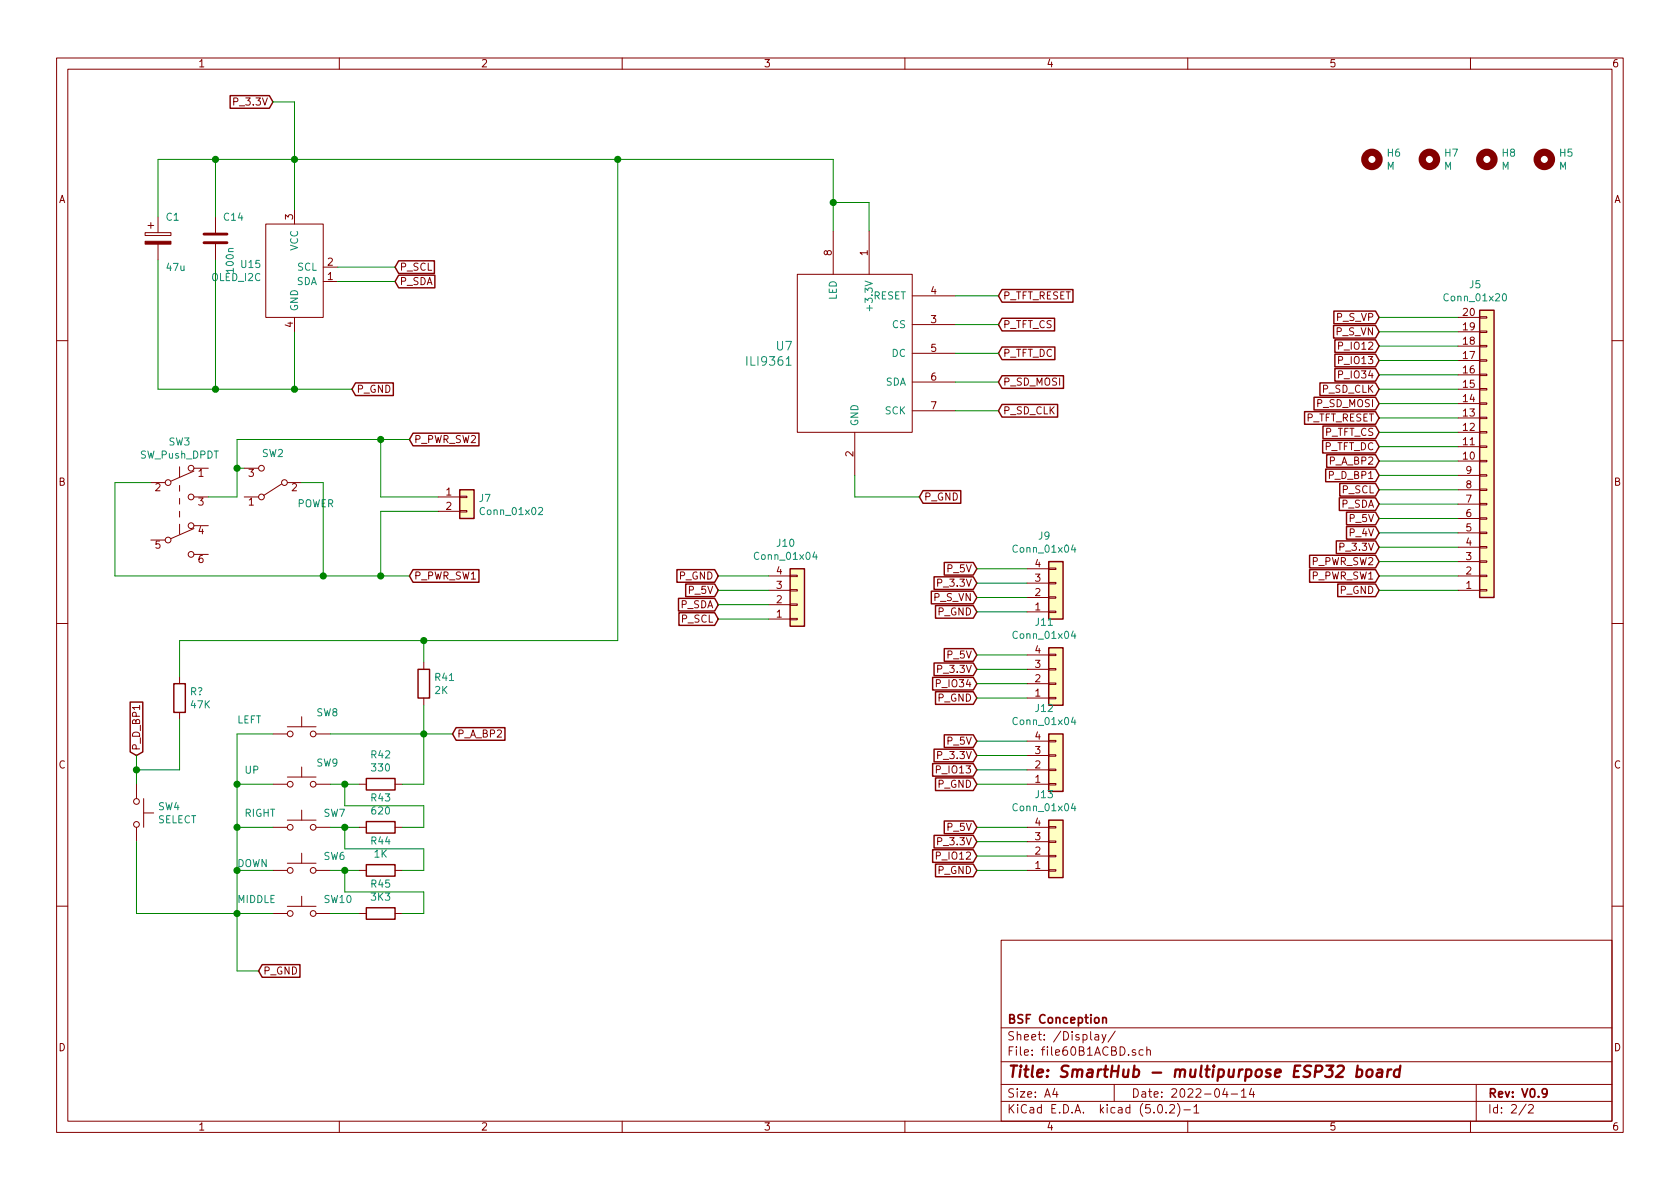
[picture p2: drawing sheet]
<svg xmlns="http://www.w3.org/2000/svg" width="297mm" height="210mm" viewBox="0 0 297 210" stroke-linecap="round" stroke-linejoin="round" font-family="sans-serif">
<g fill="none" stroke="#840000" stroke-width=".18">
<path d="M10 10.3h277v189.9h-277zM12 12.2h273v186.1h-273zM60 10.3v1.9M110 10.3v1.9M160 10.3v1.9M210 10.3v1.9M260 10.3v1.9M26.2 39.9h1M26.7 39.4v1M27.9 38.3v2.8M38.1 38.3v2.8M47 39.6h10.1v16.5h-10.1z"/>
<path d="M52.1 37.1v2.5M25.7 41.1h4.5v.6h-4.5zM27.9 43.2v2.8M38.1 43.2v2.8M52.1 56.1v2.6M57.1 49.8h2.6M57.1 47.2h2.6M141 48.5h20.3v27.9h-20.3zM147.3 40.9v7.6M153.7 40.9v7.6M161.3 57.4h7.6M161.3 52.3h7.6"/>
<path d="M257.8 58.7h3.8M257.8 56.1h3.8M261.6 58.5h1.3v.3h-1.3zM261.6 56h1.3v.3h-1.3zM10 60.2h2M151.1 76.4v7.7M161.3 62.5h7.6M161.3 67.6h7.6M161.3 72.6h7.6M257.8 79h3.8M257.8 76.4h3.8M257.8 73.9h3.8"/>
<path d="M257.8 71.4h3.8M257.8 68.8h3.8M257.8 66.3h3.8M257.8 63.7h3.8M257.8 61.2h3.8M261.6 76.3h1.3v.3h-1.3zM261.6 73.8h1.3v.2h-1.3zM261.6 71.2h1.3v.3h-1.3zM261.6 68.7h1.3v.3h-1.3zM261.6 66.2h1.3v.2h-1.3zM261.6 63.6h1.3v.3h-1.3zM261.6 61.1h1.3v.2h-1.3z"/>
<path d="M261.6 78.9h1.3v.2h-1.3zM285 60.2h2M26.7 85.3h2.5M26.7 95.5h2.5M31.7 82.5v1.8M31.7 85.8v1.1M31.7 88.1v1M31.7 90.4v1M31.7 92.7v1.8M34.3 87.9h2.5M34.3 82.8h2.5M34.3 93.5l-4.1 1.7"/>
<path d="M34.3 83.3l-4.1 1.8M34.3 93h2.5M34.3 98h2.5M43.2 87.9h2.5M43.2 82.8h2.5M49.8 85.6l-3.2 2M50.8 85.3h2.5M77.5 87.9h3.8M77.5 90.4h3.8M81.3 90.3h1.2v.2h-1.2zM81.3 87.8h1.2v.2h-1.2zM257.8 81.5h3.8"/>
<path d="M257.8 99.3h3.8M257.8 96.8h3.8M257.8 94.2h3.8M257.8 91.7h3.8M257.8 89.1h3.8M257.8 86.6h3.8M257.8 84.1h3.8M261.6 83.9h1.3v.3h-1.3zM261.6 86.5h1.3v.2h-1.3zM261.6 89h1.3v.3h-1.3zM261.6 91.6h1.3v.2h-1.3zM261.6 81.4h1.3v.3h-1.3z"/>
<path d="M261.6 94.1h1.3v.3h-1.3zM261.6 96.6h1.3v.3h-1.3zM261.6 99.2h1.3v.2h-1.3zM10 110.3h2M31.7 119.6v1.3M74.9 117.1v1.3M135.9 104.4h3.8M135.9 101.8h3.8M135.9 109.5h3.8M135.9 106.9h3.8M139.7 101.7h1.3v.3h-1.3zM139.7 104.3h1.3v.2h-1.3z"/>
<path d="M139.7 109.3h1.3v.3h-1.3zM139.7 106.8h1.3v.3h-1.3zM181.6 108.2h3.8M181.6 105.7h3.8M181.6 103.1h3.8M181.6 100.6h3.8M181.6 118.4h3.8M181.6 115.8h3.8M185.4 100.5h1.3v.2h-1.3zM185.4 103h1.3v.2h-1.3zM185.4 108.1h1.3v.2h-1.3zM185.4 105.5h1.3v.3h-1.3z"/>
<path d="M185.4 115.7h1.3v.2h-1.3zM185.4 118.2h1.3v.3h-1.3zM257.8 104.4h3.8M257.8 101.8h3.8M261.6 101.7h1.3v.3h-1.3zM261.6 104.3h1.3v.2h-1.3zM285 110.3h2M24.1 138.7v2.5M24.7 124.7v.8M31.7 126v1.2M48.3 138.7h2.5M48.3 129.8h2.5"/>
<path d="M50.8 137.4h5.1M50.8 128.5h5.1M53.3 126.7v1.8M53.3 135.6v1.8M55.9 138.7h2.5M55.9 129.8h2.5M63.5 138.7h1.3M69.8 138.7h1.3M74.9 123.4v1.3M181.6 138.7h3.8M181.6 123.4h3.8M181.6 120.9h3.8"/>
<path d="M181.6 136.1h3.8M181.6 133.6h3.8M181.6 131.1h3.8M185.4 123.3h1.3v.3h-1.3zM185.4 120.8h1.3v.2h-1.3zM185.4 130.9h1.3v.3h-1.3zM185.4 133.5h1.3v.2h-1.3zM185.4 138.6h1.3v.2h-1.3zM185.4 136h1.3v.3h-1.3zM24.1 146.3v2.5M25.4 143.8h1.8M25.4 141.2v5.1"/>
<path d="M48.3 153.9h2.5M48.3 146.3h2.5M50.8 152.6h5.1M50.8 145h5.1M53.3 143.3v1.7M53.3 150.9v1.7M53.3 158.5v1.8M55.9 153.9h2.5M55.9 146.3h2.5M63.5 153.9h1.3M63.5 146.3h1.3M69.8 153.9h1.3"/>
<path d="M69.8 146.3h1.3M181.6 153.9h3.8M181.6 146.3h3.8M181.6 151.4h3.8M181.6 148.8h3.8M185.4 146.2h1.3v.2h-1.3zM185.4 148.7h1.3v.3h-1.3zM185.4 153.8h1.3v.2h-1.3zM185.4 151.3h1.3v.2h-1.3zM10 160.2h2M48.3 161.5h2.5M50.8 160.3h5.1"/>
<path d="M55.9 161.5h2.5M63.5 161.5h1.3M69.8 161.5h1.3M177 166.3h108v32h-108zM285 160.2h2M60 198.3v1.9M110 198.3v1.9M160 198.3v1.9M177 194.8h108M177 191.8h108M177 187.8h108M177 181.8h108"/>
<path d="M186.5 192.5l-.4 1h1M186.8 193v1M193.6 183h.6l.1 .9M194.3 183.3l-.5 .1-.3 .2 .3 .3 .5-.1M194.8 182.9l.4 1M195.6 182.9l-.6 1.4-.2 .1M197 191.8v3M197.2 182.3l-1.3 2M200.8 185.7a.37 .37 0 0 0-.6 .1l.1 .2 .5 .2v.1l-.2 .3-.4-.1M202.1 185.7l-.4-.1-.3 .3 .1 .6 .2 .1 .4-.1M202.8 185.7a.37 .37 0 0 1 .6 .1v.8M202.8 185.1v1.5"/>
<path d="M204.8 195.5l.4-.2a.94 .94 0 0 1 0 1.5 .79 .79 0 0 1-.4-1.3zM206.2 196.7v.1M206.8 195.5l.2-.2h.4l.2 .2 .1 .3-.1 .2-.8 .8h.9M208.2 195.1a1.71 1.71 0 0 1 0 2.3M209.3 196.3h1.2M210 198.3v1.9M211.1 195.8l.4-.5v1.5M211.1 196.8h.9M216.6 192.5l-.4 1h.9M216.9 193v1M217.7 193.5h1.1M219.5 193l.4-.5v1.5"/>
<path d="M219.5 194h.8M221.3 192.5l-.4 1h.9M221.6 193v1M260 198.3v1.9M261 191.8v6.5M269.8 195.2l-1.2 2M270.3 195.5l.2-.2h.3l.3 .5-.9 1h.9"/>
<circle cx="29.7" cy="95.5" r=".51"/>
<circle cx="29.7" cy="85.3" r=".51"/>
<circle cx="33.8" cy="98" r=".51"/>
<circle cx="33.8" cy="87.9" r=".51"/>
<circle cx="33.8" cy="93" r=".51"/>
<circle cx="33.8" cy="82.8" r=".51"/>
<circle cx="46.2" cy="87.9" r=".51"/>
<circle cx="46.2" cy="82.8" r=".51"/>
<circle cx="50.3" cy="85.3" r=".51"/>
<circle cx="51.3" cy="129.8" r=".51"/>
<circle cx="51.3" cy="138.7" r=".51"/>
<circle cx="55.4" cy="138.7" r=".51"/>
<circle cx="55.4" cy="129.8" r=".51"/>
<circle cx="24.1" cy="145.8" r=".51"/>
<circle cx="24.1" cy="141.7" r=".51"/>
<circle cx="51.3" cy="146.3" r=".51"/>
<circle cx="51.3" cy="153.9" r=".51"/>
<circle cx="55.4" cy="146.3" r=".51"/>
<circle cx="55.4" cy="153.9" r=".51"/>
<circle cx="51.3" cy="161.5" r=".51"/>
<circle cx="55.4" cy="161.5" r=".51"/>
</g>
<path d="M195 179.9v1M195 180.1v-.1a.37 .37 0 0 1 .6 .1v.8M273.5 193.2l-.3 .3h-.3l-.2-.3v-.4l.1-.2 .4-.1 .3 .2a1.13 1.13 0 0 1-.3 1.2l-.4 .1" fill="none" stroke="#840000" stroke-width=".3"/>
<path d="M240 189.2a.68 .68 0 0 1 .8 .1v.8a.66 .66 0 0 1-1 .2M240.1 188.4l-.3 2M241.8 189.3a.53 .53 0 0 1 .5-.2 .53 .53 0 0 1 .4 .4l-.1 .6a.54 .54 0 0 1-.5 .4 .54 .54 0 0 1-.5-.4zM243.6 189.2h.7v1.2M244.4 189.6l-.7 .1a.4 .4 0 0 0-.3 .3 .4 .4 0 0 0 .2 .4l.7-.1M245.4 189.1l-.2 1.3M246 189.1a.55 .55 0 0 0-.6 .4M247.5 189.2a.68 .68 0 0 0-1 .3v.8l.3 .1 .6-.1M247.6 188.4l-.3 2" fill="none" stroke="#840000" stroke-width=".41"/>
<path d="M36.1 42.9h4M36.1 41.4h4" fill="none" stroke="#840000" stroke-width=".51"/>
<path d="M25.7 42.7h4.5v.5h-4.5z" fill="#840000" stroke="#840000" stroke-width=".18"/>
<g fill="none" stroke="#008400" stroke-width=".18">
<path d="M48.3 18h3.8v19.1M27.9 38.3v-10.1h119.4v12.7M38.1 28.2v10.1M109.2 28.2v85.1h-77.5v6.3M147.3 35.8h6.4v5.1M27.9 46v22.8h34.3M38.1 46v22.8M52.1 58.7v10.1M59.7 47.2h10.1M59.7 49.8h10.1M168.9 57.4h7.6M168.9 52.3h7.6"/>
<path d="M243.8 56.1h14M243.8 58.7h14M67.3 77.7v10.2h10.2M72.4 77.7h-30.5v10.2h-5.1M168.9 72.6h7.6M168.9 67.6h7.6M168.9 62.5h7.6M243.8 68.8h14M243.8 73.9h14M243.8 76.4h14M243.8 79h14M243.8 66.3h14"/>
<path d="M243.8 71.4h14M243.8 61.2h14M243.8 63.7h14M26.7 85.3h-6.4v16.5h52.1M41.9 82.8h1.3M53.3 85.3h3.8v16.5M77.5 90.4h-10.2v11.4M151.1 84.1v3.8h11.5M243.8 91.7h14M243.8 94.2h14M243.8 96.8h14M243.8 99.3h14"/>
<path d="M243.8 81.5h14M243.8 84.1h14M243.8 86.6h14M243.8 89.1h14M74.9 113.3v3.8M127 101.8h8.9M127 104.4h8.9M127 106.9h8.9M127 109.5h8.9M172.7 100.6h8.9M172.7 103.1h8.9M172.7 105.7h8.9"/>
<path d="M172.7 108.2h8.9M172.7 115.8h8.9M172.7 118.4h8.9M243.8 101.8h14M243.8 104.4h14M24.1 133.6v5.1M31.7 127.2v8.9h-7.6M41.9 138.7h6.4M48.3 129.8h-6.4v41.9h3.8M58.4 129.8h21.6M58.4 138.7h5.1M61 138.7v3.8h13.9v3.8h-3.8"/>
<path d="M74.9 124.7v14h-3.8M172.7 138.7h8.9M172.7 120.9h8.9M172.7 123.4h8.9M172.7 131.1h8.9M172.7 133.6h8.9M172.7 136.1h8.9M24.1 148.8v12.7h24.2M41.9 153.9h6.4M41.9 146.3h6.4M58.4 153.9h5.1M58.4 146.3h5.1"/>
<path d="M61 153.9v3.8h13.9v3.8h-3.8M61 146.3v3.8h13.9v3.8h-3.8M172.7 153.9h8.9M172.7 146.3h8.9M172.7 148.8h8.9M172.7 151.4h8.9M58.4 161.5h5.1"/>
</g>
<g fill="none" stroke="#840000" stroke-width=".25">
<path d="M40.7 16.9h6.9l.7 1.1-.7 1.1h-6.9zM70.5 46.1h6.3v2.3h-6.3l-.7-1.2zM70.5 48.7h6.4v2.2h-6.4l-.7-1.1zM177.2 56.3h9.3v2.2h-9.3l-.7-1.1zM177.2 51.2h12.5v2.2h-12.5l-.7-1.1zM235.8 57.6h7.4l.6 1.1-.6 1.1h-7.4zM235.8 55h7.4l.6 1.1-.6 1.1h-7.4zM261.6 54.9h2.6v50.8h-2.6zM62.9 67.7h6.6v2.2h-6.6l-.7-1.1zM73 76.6h11.7v2.2h-11.7l-.6-1.1zM177.2 61.4h9.3v2.2h-9.3l-.7-1.1zM177.2 71.5h9.8v2.3h-9.8l-.7-1.2z"/>
<path d="M177.2 66.4h10.8v2.3h-10.8l-.7-1.1zM230.7 72.8h12.5l.6 1.1-.6 1.1h-12.5zM232.3 70.3h10.9l.6 1.1-.6 1.1h-10.9zM233.4 67.7h9.8l.6 1.1-.6 1.1h-9.8zM233.9 77.9h9.3l.6 1.1-.6 1.1h-9.3zM233.9 75.3h9.3l.6 1.1-.6 1.2h-9.3zM236 62.6h7.2l.6 1.1-.6 1.2h-7.2zM236 60.1h7.2l.6 1.1-.6 1.1h-7.2zM236 65.2h7.2l.6 1.1-.6 1.1h-7.2zM81.3 86.6h2.5v5.1h-2.5zM163.2 86.8h6.7v2.2h-6.7l-.6-1.1zM167 99.5h5.1l.6 1.1-.6 1.1h-5.1z"/>
<path d="M185.4 99.3h2.6v10.2h-2.6zM231.5 98.2h11.7l.6 1.1-.6 1.1h-11.7zM234.4 83h8.8l.6 1.1-.6 1.1h-8.8zM234.6 80.4h8.6l.6 1.1-.6 1.1h-8.6zM236.3 95.7h6.9l.6 1.1-.6 1.1h-6.9zM236.8 88h6.4l.6 1.1-.6 1.2h-6.4zM236.9 85.5h6.3l.6 1.1-.6 1.1h-6.3zM238.1 90.6h5.1l.6 1.1-.6 1.1h-5.1zM238.1 93.1h5.1l.6 1.1-.6 1.1h-5.1zM73 100.7h11.7v2.3h-11.7l-.6-1.2zM73.9 118.4h2v5h-2zM119.7 100.7h6.7l.6 1.1-.6 1.2h-6.7z"/>
<path d="M120 105.8h6.4l.6 1.1-.6 1.1h-6.4zM120 108.4h6.4l.6 1.1-.6 1.1h-6.4zM121.2 103.3h5.2l.6 1.1-.6 1.1h-5.2zM139.7 100.6h2.5v10.1h-2.5zM164.7 104.5h7.4l.6 1.2-.6 1.1h-7.4zM164.9 119.8h7.2l.6 1.1-.6 1.1h-7.2zM165.2 102h6.9l.6 1.1-.6 1.1h-6.9zM165.2 117.2h6.9l.6 1.2-.6 1.1h-6.9zM165.4 107.1h6.7l.6 1.1-.6 1.1h-6.7zM167 114.7h5.1l.6 1.1-.6 1.1h-5.1zM185.4 114.5h2.6v10.2h-2.6zM231.5 100.7h11.7l.6 1.1-.6 1.2h-11.7z"/>
<path d="M236.5 103.3h6.7l.6 1.1-.6 1.1h-6.7zM23 124.1h2.2v8.9l-1.1 .6-1.1-.6zM30.7 120.9h2.1v5.1h-2.1zM64.8 137.7h5v2h-5zM80.6 128.7h8.7v2.2h-8.7l-.6-1.1zM164.9 135h7.2l.6 1.1-.6 1.2h-7.2zM165.2 132.5h6.9l.6 1.1-.6 1.1h-6.9zM165.4 122.3h6.7l.6 1.1-.6 1.2h-6.7zM165.4 137.6h6.7l.6 1.1-.6 1.1h-6.7zM167 129.9h5.1l.6 1.2-.6 1.1h-5.1zM185.4 129.8h2.6v10.1h-2.6zM64.8 152.9h5v2h-5z"/>
<path d="M64.8 145.3h5v2h-5zM164.9 150.3h7.2l.6 1.1-.6 1.1h-7.2zM165.2 147.7h6.9l.6 1.1-.6 1.2h-6.9zM165.4 152.8h6.7l.6 1.1-.6 1.1h-6.7zM167 145.2h5.1l.6 1.1-.6 1.1h-5.1zM185.4 145h2.6v10.2h-2.6zM46.4 170.6h6.6v2.2h-6.6l-.7-1.1zM64.8 160.5h5v2.1h-5z"/>
</g>
<g fill="#008400" stroke="#008400" stroke-width=".25">
<circle cx="57.2" cy="101.8" r=".51"/>
<circle cx="41.9" cy="82.8" r=".51"/>
<circle cx="41.9" cy="161.5" r=".51"/>
<circle cx="41.9" cy="153.9" r=".51"/>
<circle cx="41.9" cy="146.3" r=".51"/>
<circle cx="41.9" cy="138.7" r=".51"/>
<circle cx="74.9" cy="129.8" r=".51"/>
<circle cx="61" cy="138.7" r=".51"/>
<circle cx="61" cy="146.3" r=".51"/>
<circle cx="61" cy="153.9" r=".51"/>
<circle cx="38.1" cy="28.2" r=".51"/>
<circle cx="38.1" cy="68.8" r=".51"/>
<circle cx="52.1" cy="68.8" r=".51"/>
<circle cx="52.1" cy="28.2" r=".51"/>
<circle cx="147.3" cy="35.8" r=".51"/>
<circle cx="67.3" cy="77.7" r=".51"/>
<circle cx="67.3" cy="101.8" r=".51"/>
<circle cx="109.2" cy="28.2" r=".51"/>
<circle cx="24.1" cy="136.1" r=".51"/>
<circle cx="74.9" cy="113.3" r=".51"/>
</g>
<g fill="none" stroke="#840000" stroke-width="1.3">
<circle cx="242.6" cy="28.2" r="1.27"/>
<circle cx="252.7" cy="28.2" r="1.27"/>
<circle cx="262.9" cy="28.2" r="1.27"/>
<circle cx="273.1" cy="28.2" r="1.27"/>
</g>
<g fill="#ffffc2" stroke="#ffffc2" stroke-width=".18">
<path d="M261.6 54.9h2.6v50.8h-2.6z"/>
<path d="M81.3 86.6h2.5v5.1h-2.5z"/>
<path d="M139.7 100.6h2.5v10.1h-2.5z"/>
<path d="M185.4 99.3h2.6v10.2h-2.6z"/>
<path d="M185.4 114.5h2.6v10.2h-2.6z"/>
<path d="M185.4 129.8h2.6v10.1h-2.6z"/>
<path d="M185.4 145h2.6v10.2h-2.6z"/>
</g>
<g fill="none" stroke="#008484" stroke-width=".18">
<path d="M153.7 54v1M265.8 52l.1-.1a.69 .69 0 0 1 .5 .7 .69 .69 0 0 1-.5 .6 .83 .83 0 0 1-.1-1.2zM139 64.6h.9M95.2 89.9l.5-.2 .2 .4v.2l-.8 .7h.8M144 97.6l-.3 .9h.8M144.3 98.1v.8M189.7 96.3l-.3 .9h.8M190 96.8v.9M189.7 111.6l-.3 .9h.8M190 112.1v.8M189.7 126.8l-.3 .9h.8M190 127.3v.8"/>
<path d="M189.7 142.1l-.3 .8h.8M190 142.5v.9"/>
</g>
<text font-size="2.8" fill="#840000" x="178" y="190.5">Title: SmartHub - multipurpose ESP32 board</text>
<g font-size="2.1" fill="#008484">
<text x="132.4" y="64.7">ILI9361</text>
<text x="137.3" y="62">U7</text>
</g>
<g font-size="2.1" fill="#840000">
<text x="178" y="184">Sheet: /Display/</text>
<text x="178" y="181">BSF Conception</text>
<text x="178" y="186.7">File: file60B1ACBD.sch</text>
<text x="178" y="196.9">KiCad E.D.A. kicad (5.0.2)-1</text>
<text x="178" y="194.1">Size: A4</text>
<text x="200" y="194.1">Date: 2022-04-14</text>
<text x="263" y="194.1">Rev: V0.9</text>
<text x="263" y="196.9">Id: 2/2</text>
</g>
<g font-size="1.8" fill="#840000">
<text x="35" y="11.9">1</text>
<text x="85" y="11.9">2</text>
<text x="135" y="11.9">3</text>
<text x="185" y="11.9">4</text>
<text x="235" y="11.9">5</text>
<text x="285" y="11.9">6</text>
<text x="41.7" y="18.7">P_3.3V</text>
<text x="10.4" y="35.9">A</text>
<text x="285.4" y="35.9">A</text>
<text x="51.8" y="38.8" transform="rotate(-90 51.8 38.8)">3</text>
<text x="57.9" y="47">2</text>
<text x="70.6" y="47.9">P_SCL</text>
<text x="147.1" y="45.2" transform="rotate(-90 147.1 45.2)">8</text>
<text x="153.4" y="45.2" transform="rotate(-90 153.4 45.2)">1</text>
<text x="57.9" y="49.5">1</text>
<text x="70.6" y="50.4">P_SDA</text>
<text x="164.6" y="52.1">4</text>
<text x="177.3" y="53">P_TFT_RESET</text>
<text x="51.8" y="57.9" transform="rotate(-90 51.8 57.9)">4</text>
<text x="164.6" y="57.1">3</text>
<text x="177.3" y="58">P_TFT_CS</text>
<text x="236.3" y="59.3">P_S_VN</text>
<text x="236.4" y="56.8">P_S_VP</text>
<text x="258.7" y="58.4">19</text>
<text x="258.7" y="55.9">20</text>
<text x="164.6" y="62.2">5</text>
<text x="177.3" y="63.1">P_TFT_DC</text>
<text x="237.1" y="64.4">P_IO13</text>
<text x="237.1" y="61.8">P_IO12</text>
<text x="258.7" y="63.5">17</text>
<text x="258.7" y="61">18</text>
<text x="63" y="69.5">P_GND</text>
<text x="164.6" y="67.3">6</text>
<text x="177.3" y="68.2">P_SD_MOSI</text>
<text x="233.8" y="69.5">P_SD_CLK</text>
<text x="237.1" y="66.9">P_IO34</text>
<text x="258.7" y="71.1">14</text>
<text x="258.7" y="68.6">15</text>
<text x="258.7" y="66">16</text>
<text x="164.6" y="72.4">7</text>
<text x="177.3" y="73.3">P_SD_CLK</text>
<text x="230.8" y="74.5">P_TFT_RESET</text>
<text x="232.9" y="72">P_SD_MOSI</text>
<text x="234.2" y="77.1">P_TFT_CS</text>
<text x="258.7" y="76.2">12</text>
<text x="258.7" y="73.7">13</text>
<text x="73.2" y="78.4">P_PWR_SW2</text>
<text x="150.9" y="80.7" transform="rotate(-90 150.9 80.7)">2</text>
<text x="234.1" y="79.6">P_TFT_DC</text>
<text x="235.2" y="82.2">P_A_BP2</text>
<text x="258.7" y="81.3">10</text>
<text x="258.7" y="78.7">11</text>
<text x="259.2" y="83.8">9</text>
<text x="10.4" y="85.9">B</text>
<text x="27.5" y="86.9">2</text>
<text x="35.1" y="84.3">1</text>
<text x="35.1" y="89.4">3</text>
<text x="44" y="89.4">1</text>
<text x="44" y="84.3">3</text>
<text x="51.6" y="86.9">2</text>
<text x="78.9" y="87.6">1</text>
<text x="163.3" y="88.5">P_GND</text>
<text x="235.2" y="84.7">P_D_BP1</text>
<text x="237.2" y="89.8">P_SDA</text>
<text x="237.4" y="87.2">P_SCL</text>
<text x="259.2" y="88.9">7</text>
<text x="259.2" y="86.4">8</text>
<text x="285.4" y="85.9">B</text>
<text x="35.1" y="94.5">4</text>
<text x="78.9" y="90.2">2</text>
<text x="238.7" y="92.3">P_5V</text>
<text x="238.7" y="94.9">P_4V</text>
<text x="259.2" y="94">5</text>
<text x="259.2" y="91.4">6</text>
<text x="27.5" y="97">5</text>
<text x="35.1" y="99.6">6</text>
<text x="137.3" y="101.6">4</text>
<text x="167.6" y="101.2">P_5V</text>
<text x="183" y="100.3">4</text>
<text x="232" y="99.9">P_PWR_SW2</text>
<text x="237.3" y="97.4">P_3.3V</text>
<text x="259.2" y="101.6">2</text>
<text x="259.2" y="99.1">3</text>
<text x="259.2" y="96.5">4</text>
<text x="73.2" y="102.5">P_PWR_SW1</text>
<text x="120.1" y="102.5">P_GND</text>
<text x="120.3" y="107.6">P_SDA</text>
<text x="121.9" y="105">P_5V</text>
<text x="137.3" y="106.7">2</text>
<text x="137.3" y="104.1">3</text>
<text x="165.2" y="106.3">P_S_VN</text>
<text x="166.1" y="103.8">P_3.3V</text>
<text x="183" y="107.9">1</text>
<text x="183" y="105.4">2</text>
<text x="183" y="102.9">3</text>
<text x="232" y="102.5">P_PWR_SW1</text>
<text x="237" y="105">P_GND</text>
<text x="259.2" y="104.1">1</text>
<text x="120.5" y="110.1">P_SCL</text>
<text x="137.3" y="109.2">1</text>
<text x="165.8" y="108.8">P_GND</text>
<text x="166.1" y="119">P_3.3V</text>
<text x="167.6" y="116.5">P_5V</text>
<text x="183" y="118.1">3</text>
<text x="183" y="115.6">4</text>
<text x="165.8" y="124.1">P_GND</text>
<text x="165.9" y="121.5">P_IO34</text>
<text x="183" y="123.2">1</text>
<text x="183" y="120.6">2</text>
<text x="80.8" y="130.4">P_A_BP2</text>
<text x="167.6" y="131.7">P_5V</text>
<text x="183" y="130.8">4</text>
<text x="10.4" y="135.9">C</text>
<text x="24.8" y="132.8" transform="rotate(-90 24.8 132.8)">P_D_BP1</text>
<text x="165.9" y="136.8">P_IO13</text>
<text x="166.1" y="134.2">P_3.3V</text>
<text x="183" y="135.9">2</text>
<text x="183" y="133.3">3</text>
<text x="285.4" y="135.9">C</text>
<text x="165.8" y="139.3">P_GND</text>
<text x="183" y="138.4">1</text>
<text x="166.1" y="149.5">P_3.3V</text>
<text x="167.6" y="146.9">P_5V</text>
<text x="183" y="148.6">3</text>
<text x="183" y="146">4</text>
<text x="165.8" y="154.6">P_GND</text>
<text x="165.9" y="152">P_IO12</text>
<text x="183" y="153.7">1</text>
<text x="183" y="151.1">2</text>
<text x="46.5" y="172.3">P_GND</text>
<text x="10.4" y="185.9">D</text>
<text x="285.4" y="185.9">D</text>
<text x="35" y="199.9">1</text>
<text x="85" y="199.9">2</text>
<text x="135" y="199.9">3</text>
<text x="185" y="199.9">4</text>
<text x="235" y="199.9">5</text>
<text x="285" y="199.9">6</text>
</g>
<g font-size="1.8" fill="#008484">
<text x="245.3" y="27.7">H6</text>
<text x="255.5" y="27.7">H7</text>
<text x="265.7" y="27.7">H8</text>
<text x="275.8" y="27.7">H5</text>
<text x="245.2" y="30">M</text>
<text x="255.3" y="30">M</text>
<text x="265.5" y="30">M</text>
<text x="275.6" y="30">M</text>
<text x="29.4" y="39">C1</text>
<text x="39.6" y="39">C14</text>
<text x="29.5" y="47.9">47u</text>
<text x="42.7" y="47.4">U15</text>
<text x="52.6" y="47.9">SCL</text>
<text x="52.7" y="44.4" transform="rotate(-90 52.7 44.4)">VCC</text>
<text x="37.5" y="49.7">OLED_I2C</text>
<text x="41.3" y="48.1" transform="rotate(-90 41.3 48.1)">100n</text>
<text x="52.4" y="50.4">SDA</text>
<text x="148" y="53.1" transform="rotate(-90 148 53.1)">LED</text>
<text x="154.4" y="53">RESET</text>
<text x="255.6" y="53.3">Conn_01x20</text>
<text x="259.9" y="51">J5</text>
<text x="52.7" y="55.1" transform="rotate(-90 52.7 55.1)">GND</text>
<text x="154.3" y="54.2" transform="rotate(-90 154.3 54.2)">+3.3V</text>
<text x="157.8" y="58">CS</text>
<text x="157.7" y="63.1">DC</text>
<text x="156.5" y="68.2">SDA</text>
<text x="151.8" y="75.4" transform="rotate(-90 151.8 75.4)">GND</text>
<text x="156.5" y="73.3">SCK</text>
<text x="24.8" y="81.1">SW_Push_DPDT</text>
<text x="29.8" y="78.8">SW3</text>
<text x="46.4" y="80.8">SW2</text>
<text x="52.5" y="89.7">POWER</text>
<text x="84.8" y="88.8">J7</text>
<text x="85.2" y="91.1">Conn_01x02</text>
<text x="183.7" y="95.4">J9</text>
<text x="133.7" y="99">Conn_01x04</text>
<text x="137.4" y="96.7">J10</text>
<text x="179.4" y="97.7">Conn_01x04</text>
<text x="179.4" y="113">Conn_01x04</text>
<text x="183.2" y="110.7">J11</text>
<text x="33.6" y="123">R?</text>
<text x="33.8" y="125.3">47K</text>
<text x="76.9" y="122.7">2K</text>
<text x="77" y="120.4">R41</text>
<text x="183.2" y="125.9">J12</text>
<text x="41.9" y="127.9">LEFT</text>
<text x="56" y="126.7">SW8</text>
<text x="179.4" y="128.2">Conn_01x04</text>
<text x="43.3" y="136.8">UP</text>
<text x="56" y="135.6">SW9</text>
<text x="65.7" y="134.1">R42</text>
<text x="65.8" y="136.4">330</text>
<text x="28" y="143.3">SW4</text>
<text x="65.7" y="141.7">R43</text>
<text x="179.4" y="143.5">Conn_01x04</text>
<text x="183.2" y="141.1">J13</text>
<text x="27.9" y="145.6">SELECT</text>
<text x="43.2" y="144.4">RIGHT</text>
<text x="57.3" y="144.4">SW7</text>
<text x="65.7" y="149.3">R44</text>
<text x="65.8" y="144">620</text>
<text x="41.9" y="153.3">DOWN</text>
<text x="57.3" y="152.1">SW6</text>
<text x="66.2" y="151.7">1K</text>
<text x="42" y="159.7">MIDDLE</text>
<text x="57.4" y="159.7">SW10</text>
<text x="65.7" y="157">R45</text>
<text x="65.7" y="159.3">3K3</text>
</g>
</svg>
